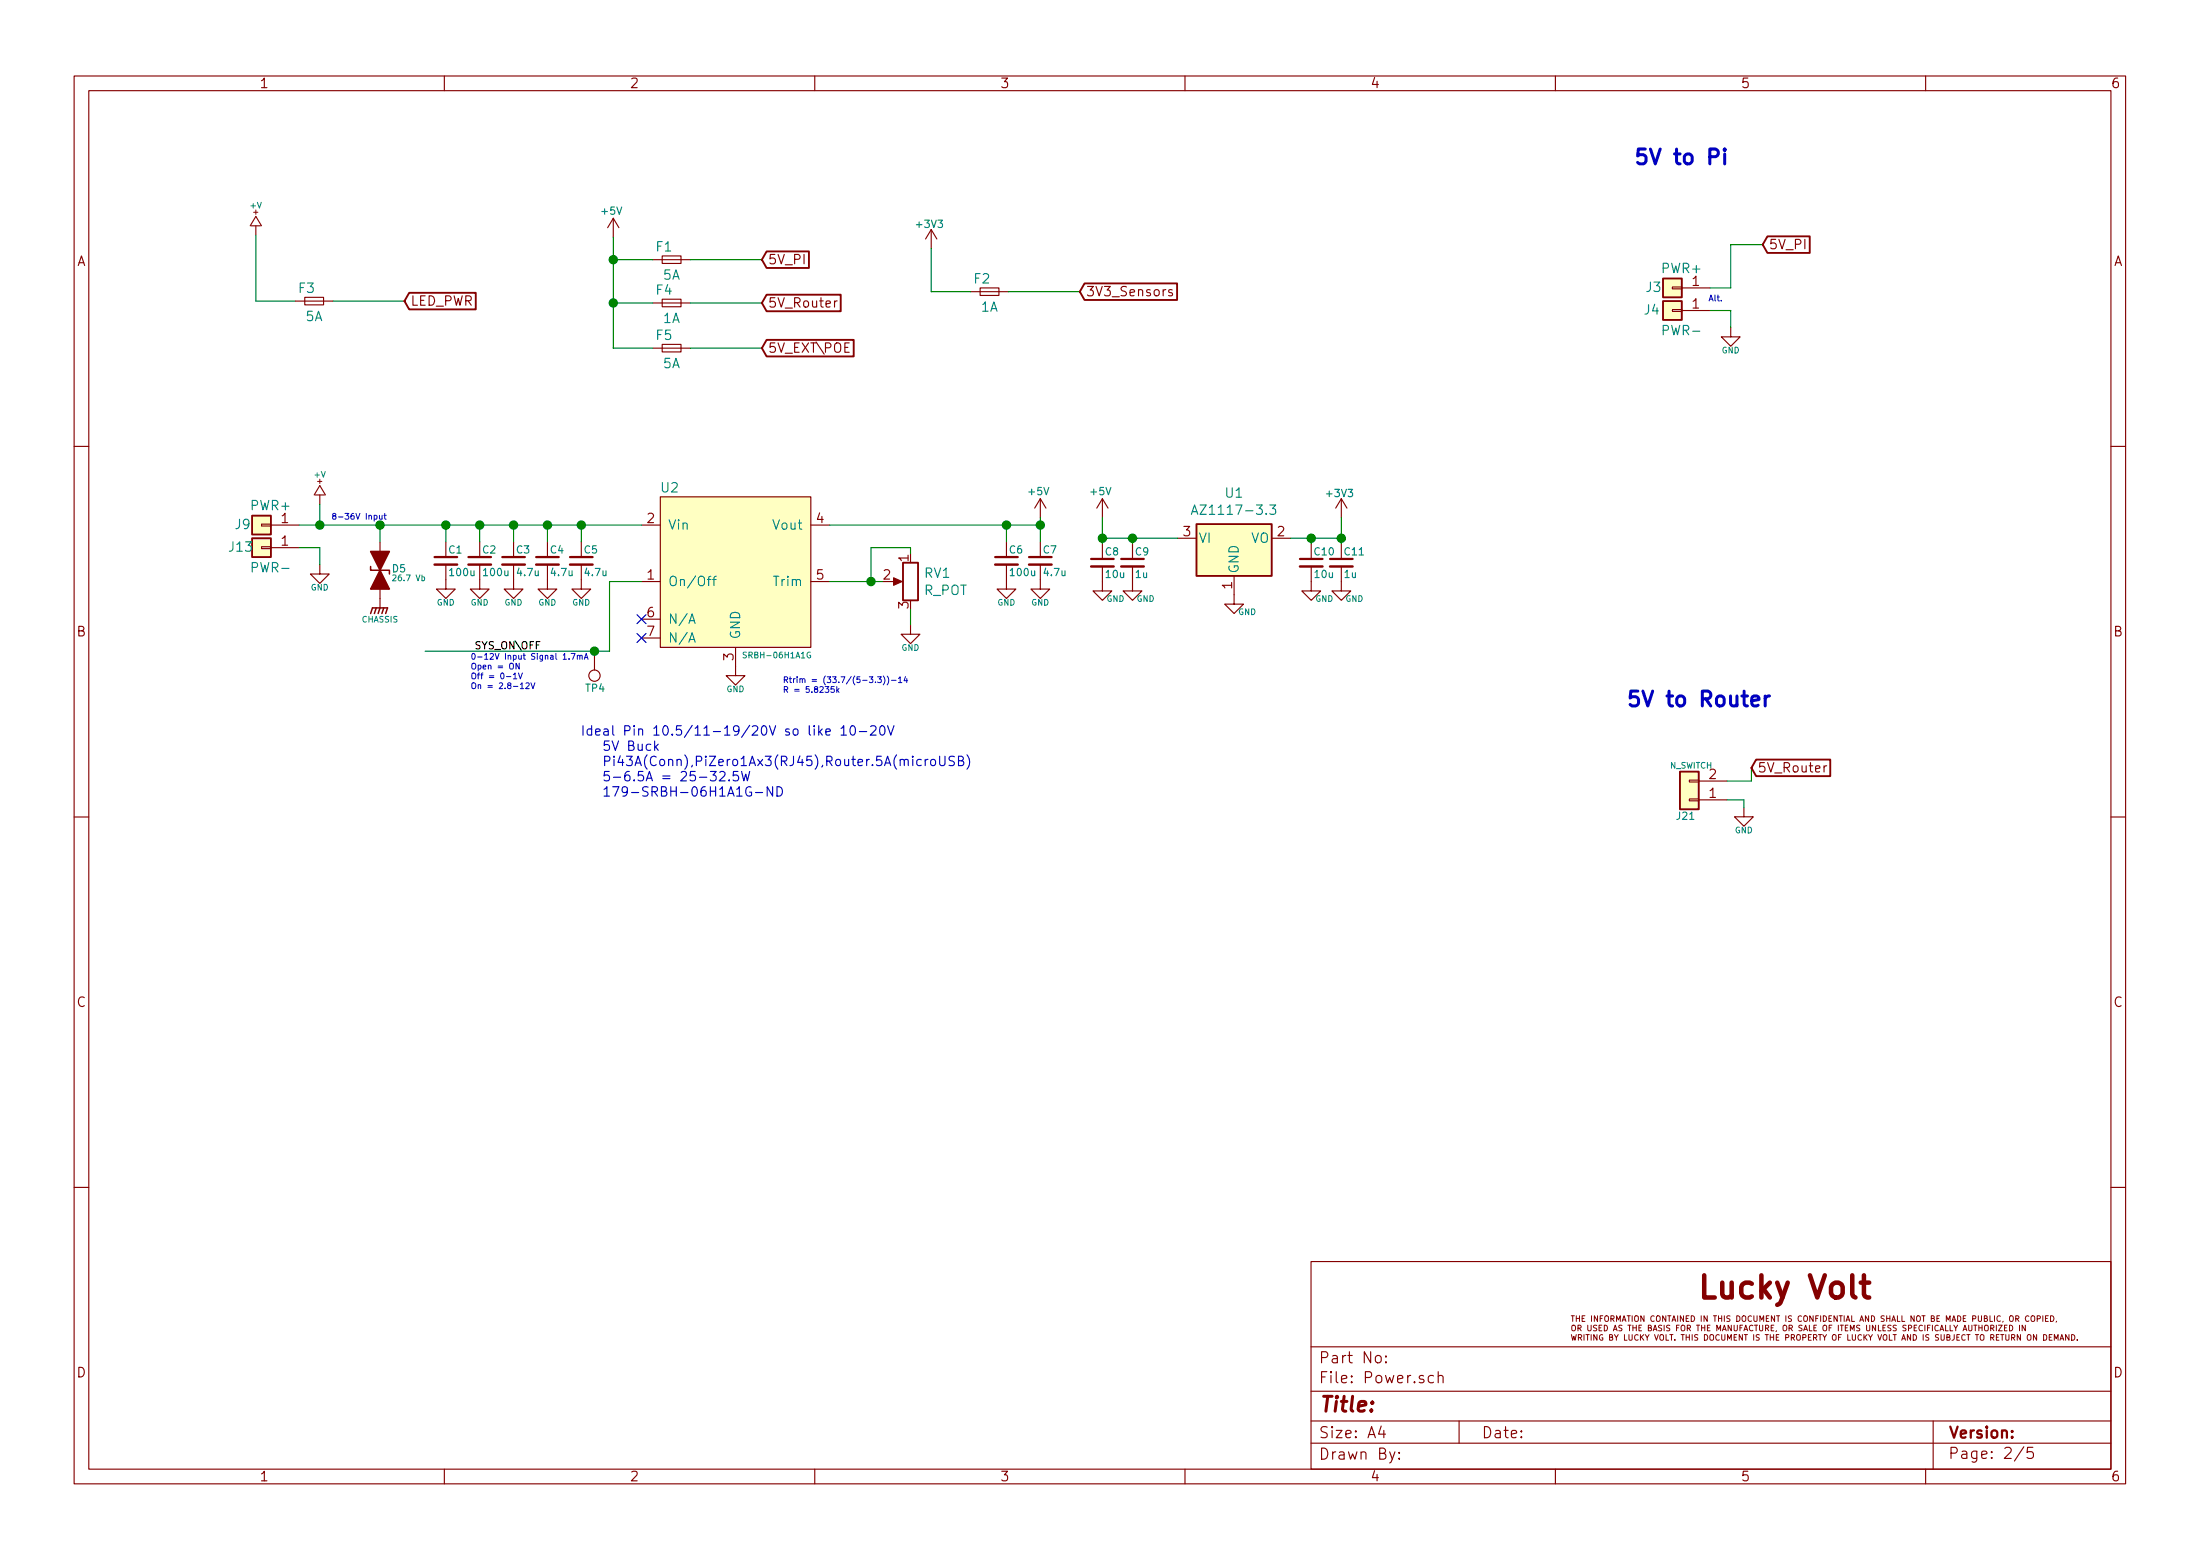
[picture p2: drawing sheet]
<svg xmlns="http://www.w3.org/2000/svg" width="297mm" height="210mm" viewBox="0 0 297 210" stroke-linecap="round" stroke-linejoin="round" font-family="sans-serif">
<g fill="none" stroke="#840000" stroke-width=".15">
<path d="M10 10.3h277v189.9h-277zM12 12.2h273v186.1h-273zM60 10.3v1.9M110 10.3v1.9M160 10.3v1.9M210 10.3v1.9M260 10.3v1.9M33.8 30.5l.7-1.3 .8 1.3M33.9 30.5h1.3M34.5 30.5v1.2M82.8 29.5l-.8 1.2M82.8 29.5v2.5"/>
<path d="M82.8 29.5l.8 1.2M88.1 35h5.1M89.4 34.5h2.5v1.1h-2.5zM125.7 31l-.7 1.3M125.7 31v2.5M125.7 31l.8 1.3M131.1 39.4h5M132.3 38.9h2.6v1h-2.6zM158.3 39.1a.31 .31 0 0 0-.5 .2v.1l.3 .1 .2 .2v.2h-.2h-.3M225.8 38.7h1.3v.3h-1.3zM227.1 38.9h3.8M39.9 40.6h5.1"/>
<path d="M41.1 40.1h2.6v1h-2.6zM88.1 40.9h5.1M88.1 47h5.1M89.4 40.4h2.5v1h-2.5zM89.4 46.5h2.5v1h-2.5zM113 40.6l-.2 .1-.1 .1M225.8 41.8h1.3v.2h-1.3zM227.1 41.9h3.8M233.7 44.2v1.3h1.2l-1.2 1.2-1.3-1.2h1.3M10 60.2h2M35.3 73.8h1.3v.2h-1.3zM35.3 70.7h1.3v.3h-1.3z"/>
<path d="M36.6 70.9h3.8M36.6 73.9h3.8M42.4 66.8l.8-1.3 .7 1.3M42.5 66.8h1.3M43.2 76.2v1.3h1.2l-1.2 1.2-1.3-1.2h1.3M43.2 66.8v1.3M51.3 73.1v8.9M60.2 76.2v3.3h1.3l-1.3 1.3-1.3-1.3h1.3M60.2 73.1v2.1M64.8 76.2v3.3h1.2l-1.2 1.3-1.3-1.3h1.3M64.8 73.1v2.1M69.3 76.2v3.3h1.3l-1.3 1.3-1.2-1.3h1.2"/>
<path d="M69.3 73.1v2.1M73.9 76.2v3.3h1.3l-1.3 1.3-1.3-1.3h1.3M73.9 73.1v2.1M78.5 76.2v3.3h1.3l-1.3 1.3-1.3-1.3h1.3M78.5 73.1v2.1M86.6 78.5h2.6M86.6 70.9h2.6M89.2 67.1h20.3v20.3h-20.3zM109.5 78.5h2.5M109.5 70.9h2.5M120.4 78.5h1M135.9 76.2v3.3h1.3l-1.3 1.3-1.3-1.3h1.3"/>
<path d="M135.9 73.1v2.1M140.5 76.2v3.3h1.2l-1.2 1.3-1.3-1.3h1.3M140.5 67.3l-.8 1.3M140.5 67.3v2.5M140.5 73.1v2.1M140.5 67.3l.7 1.3M148.8 76.4v3.4h1.3l-1.3 1.2-1.2-1.2h1.2M148.8 67.3l-.7 1.3M148.8 67.3v2.5M148.8 73.4v2M148.8 67.3l.8 1.3M152.9 76.4v3.4h1.3l-1.3 1.2-1.3-1.2h1.3"/>
<path d="M152.9 73.4v2M159 72.6h2.5M166.6 77.7v3.8h1.3l-1.3 1.3-1.2-1.3h1.2M171.7 72.6h2.5M177 76.4v3.4h1.3l-1.3 1.2-1.2-1.2h1.2M177 73.4v2M181.1 76.4v3.4h1.3l-1.3 1.2-1.3-1.2h1.3M181.1 67.3l-.8 1.3M181.1 67.3v2.5M181.1 73.4v2M181.1 67.3l.8 1.3M285 60.2h2"/>
<path d="M80.3 87.9v2.5M86.6 83.6h2.6M86.6 86.1h2.6M99.3 87.4v3.8h1.3l-1.3 1.3-1.3-1.3h1.3M122.9 84.3v1.3h1.3l-1.3 1.3-1.2-1.3h1.2M10 110.3h2M228.1 105.3h1.3v.2h-1.3zM228.1 107.8h1.3v.3h-1.3zM229.4 107.9h3.8M229.4 105.4h3.8M235.5 109v1.2h1.2l-1.2 1.3-1.3-1.3h1.3M246.6 103.3l-.2 .1-.1 .2"/>
<path d="M285 110.3h2M10 160.2h2M177 170.3h108v28h-108zM285 160.2h2M60 198.3v1.9M110 198.3v1.9M160 198.3v1.9M177 194.8h108M177 191.8h108M177 187.8h108M177 181.8h108M185.8 183.1a.41 .41 0 0 1 .7 .1v.4a.41 .41 0 0 1-.4 .3 .41 .41 0 0 1-.4-.3z"/>
<path d="M186.5 192.5l-.4 1h1M186.8 193v1M187.1 183.8h.1l-.1 .1v-.1v.1M187.1 183l.1 .1h-.1v-.1v.1M188.3 195.9l-.5 1.4-.2 .1M188.9 196.8v.1l-.1-.1h.1v.1M188.9 196v.1h-.1l.1-.1v.1M193.5 185.7l-.4-.1-.3 .3 .1 .6 .2 .1 .4-.1M194.2 185.7a.41 .41 0 0 1 .6 .1v.8M194.2 185.1v1.5M197 191.8v3M210 198.3v1.9"/>
<path d="M260 198.3v1.9M261 191.8v6.5M273.3 195.2l-1.3 2M274.5 195.3h-.7l-.1 .7a.62 .62 0 0 1 .7 0l.1 .2v.5l-.2 .1h-.4l-.2-.1"/>
<circle cx="80.3" cy="91.2" r=".76"/>
</g>
<g fill="none" stroke="#840000" stroke-width=".14">
<path d="M212.1 177.6h.5M212.2 178.9l.2-.1 .2 .1a.46 .46 0 0 1-.1 .7l-.3-.1zM212.3 177.6v.7M212.8 177.6v.7M212.8 177.9h.5M213.1 179.2h.3v-.3l-.3-.1v.8M213.2 179.2l.3 .4M213.3 177.6v.7M213.6 177.9h.3M214 177.6h-.4v.7h.4M214.4 178.8v.6l.1 .2h.3v-.2v-.6M214.9 177.6v.7"/>
<path d="M215.6 178.9l-.3-.1-.1 .1v.2l.3 .2 .1 .1-.2 .2h-.3M215.7 177.6v.7l-.4-.7v.7M215.9 179.2h.3M216.1 177.9h.2M216.3 178.8h-.4v.8h.4M216.4 177.6h-.3v.7M216.6 178.8a.38 .38 0 0 1 .4 .4 .38 .38 0 0 1-.4 .4zM216.7 177.7l.3-.1 .2 .2-.1 .4-.3 .1a.54 .54 0 0 1-.1-.6zM217.5 178l.4-.1v-.3h-.4v.7M217.7 178l.2 .3M217.8 179.6l.3-.8 .2 .8M217.9 179.4h.4"/>
<path d="M218.3 178.3v-.7l.2 .5 .3-.5v.7M219 178.9l-.3-.1-.1 .1a.34 .34 0 0 0 .3 .4v.3h-.3M219 178.3l.3-.7 .2 .7M219.1 178.1h.4M219.7 177.6h.4M219.8 178.8h.4M219.9 177.6v.7M220 178.8v.8M220.4 177.6v.7M220.5 179.2h.4M220.5 178.8v.8M220.7 177.7l.2-.1 .3 .1v.4l-.1 .2h-.2l-.2-.1z"/>
<path d="M220.9 178.8v.8M221.3 179.2h.2M221.6 178.8h-.3v.8h.3M222 177.6v.7l-.5-.7v.7M222.6 179.2h.3v-.3l-.3-.1v.8h.2l.2-.1v-.2l-.2-.1M223.2 179.6l.3-.8 .2 .8M223.3 179.4h.3M223.3 177.6a.35 .35 0 0 0-.4 .4 .35 .35 0 0 0 .4 .3M223.7 177.7l.1-.1h.2a.46 .46 0 0 1 0 .7l-.3-.1zM224.4 178.9h-.4v.2a.31 .31 0 0 1 .3 .4l-.4 .1M224.7 178.8v.8M224.9 177.6v.7l-.4-.7v.7"/>
<path d="M225.2 177.6h.4M225.4 177.6v.7M225.5 178.9l-.3-.1-.2 .1a.34 .34 0 0 0 .4 .4v.3h-.4M225.8 178.3l.2-.7 .3 .7M225.8 178.1h.4M226.4 179.2h.2M226.5 177.6v.7M226.7 178.8h-.3v.8M227 178.9l.2-.1 .3 .1v.4l-.1 .3h-.2l-.2-.1zM227.3 177.6v.7l-.4-.7v.7M227.7 177.9h.2M227.8 179.2h.4v-.3l-.4-.1v.8"/>
<path d="M228 179.2l.2 .4M228 177.6h-.3v.7h.3M228.3 177.6a.39 .39 0 0 1 .5 .3 .39 .39 0 0 1-.5 .4zM229.1 178.8h.4M229.3 178.8v.8M229.7 177.6v.7M229.7 179.2h.5M229.7 178.8v.8M230.2 178.8v.8M230.5 177.6v.7l-.4-.7v.7M230.5 179.2h.3M230.9 178.8h-.4v.8h.4"/>
<path d="M231.5 177.6v.7M231.8 179.6v-.8l.3 .6 .2-.6v.8M232 177.9h.5M232 177.6v.7M232.5 177.6v.7M232.6 179.6l.2-.8 .3 .8M232.6 179.4h.4M232.8 177.6v.7M233.6 177.6h-.3h-.1a.34 .34 0 0 0 .4 .4l-.1 .3h-.4M233.8 178.8v.8l-.5-.8v.8M234.1 178.8v.6l.2 .2h.2l.1-.2v-.6M234.5 177.6a.38 .38 0 0 1 .4 .3 .38 .38 0 0 1-.4 .4z"/>
<path d="M234.9 179.2h.3M235.3 177.7l.2-.1 .2 .2v.4l-.4 .1a.54 .54 0 0 1 0-.6zM235.3 178.8h-.4v.8M235.5 179.6l.2-.8 .3 .8M235.5 179.4h.4M236.5 177.6a.33 .33 0 0 0-.5 .3 .33 .33 0 0 0 .5 .4M236.7 178.9a.34 .34 0 0 0-.5 .3 .34 .34 0 0 0 .5 .3M236.8 177.6v.6l.2 .1h.2v-.7M236.9 178.8h.4M237.1 178.8v.8M237.6 178.8v.6l.1 .2 .3-.1v-.7M237.6 178.3v-.7l.3 .5 .2-.5v.7"/>
<path d="M238.4 179.2h.3l.1-.3-.4-.1v.8M238.5 177.9h.2M238.6 179.2l.2 .4M238.8 177.6h-.3v.7h.3M239.1 179.2h.3M239.5 178.8h-.4v.8h.4M239.6 177.6v.7l-.4-.7v.7M239.9 179.6l-.1 .1M240.1 177.6v.7M240.8 178.9l.1-.1 .2 .1a.44 .44 0 0 1-.1 .7l-.2-.1zM241.1 177.6v.7M241.6 179.2h.3l.1-.3-.4-.1v.8"/>
<path d="M241.8 179.2l.2 .4M241.9 177.6h-.3l-.1 .1v.2a.31 .31 0 0 1 .4 .4h-.4M243.2 177.6a.34 .34 0 0 0-.4 .1 .34 .34 0 0 0 0 .4l.1 .2h.3M243.3 178.9l-.3-.1-.1 .1a.34 .34 0 0 0 .4 .4l-.1 .3h-.3M243.5 179.6l.3-.8 .2 .8M243.6 177.7l.1-.1h.2a.44 .44 0 0 1-.1 .7l-.2-.1zM243.6 179.4h.4M244.3 178.8v.8h.4M244.8 177.6v.7l-.5-.7v.7M244.9 179.2h.3M245.2 177.9h.2M245.3 178.8h-.4v.8h.4"/>
<path d="M245.5 177.6h-.3v.7M245.8 177.6v.7M246.2 177.6a.38 .38 0 0 1 .4 .3 .38 .38 0 0 1-.4 .4zM246.2 178.9l.3-.1 .1 .3v.4l-.3 .1a.54 .54 0 0 1-.1-.7zM246.9 177.9h.3M247 179.2h.2M247.3 177.6h-.4v.7h.4M247.3 178.8h-.3v.8M248.1 177.6v.7l-.5-.7v.7M248.2 178.8v.8M248.5 178.8h.4M248.5 177.6v.7"/>
<path d="M248.7 178.8v.8M249 177.6v.7M249.1 179.2h.3M249.3 178.3l.2-.7 .3 .7M249.3 178.1h.4M249.5 178.8h-.4v.8h.4M249.8 179.6v-.8l.3 .6 .2-.6v.8M250 177.6v.7h.4M251.1 178.3l.3-.7 .2 .7M251.1 178.9l-.3-.1-.1 .1a.34 .34 0 0 0 .4 .4l-.1 .3h-.3M251.2 178.1h.3M252 178.8v.6l.2 .2 .2-.1 .1-.7"/>
<path d="M252.3 177.6v.7l-.4-.7v.7M252.7 177.6a.38 .38 0 0 1 .4 .3 .38 .38 0 0 1-.4 .4zM253.2 178.8v.8l-.4-.8v.8M253.6 178.8v.8h.4M254.2 179.2h.3M254.4 177.6h-.3h-.1a.34 .34 0 0 0 .4 .4l-.1 .3h-.3M254.6 178.8h-.4v.8h.4M254.7 177.9h.5M254.7 177.6v.7M255.2 177.6v.7M255.3 178.9l-.3-.1-.1 .1a.34 .34 0 0 0 .4 .4l-.1 .3h-.3M255.4 178.3l.3-.7 .2 .7"/>
<path d="M255.5 178.1h.4M256 178.9l-.2-.1-.2 .2 .1 .2 .3 .1v.3h-.4M256.2 177.6v.7h.3M256.8 177.6v.7h.4M257.4 178.9l-.4-.1-.1 .1a.34 .34 0 0 0 .4 .4v.3h-.4M257.7 179.2h.3l.1-.3-.4-.1v.8M258.4 177.6v.7l-.4-.7v.7M258.4 179.2h.3M258.8 177.7l.2-.1h.2a.44 .44 0 0 1-.1 .7l-.3-.1zM258.8 178.8h-.4v.8h.4M259.5 177.6h.4M259.6 178.9a.34 .34 0 0 0-.5 .3 .34 .34 0 0 0 .5 .3"/>
<path d="M259.7 177.6v.7M259.9 178.8v.8M260.2 179.2h.3M260.6 178.8h-.4v.8M260.8 177.9h.3v-.3h-.3v.7h.3l.1-.2-.2-.2M260.9 178.8v.8M261.5 177.9h.3M261.7 178.9a.35 .35 0 0 0-.5 .3 .35 .35 0 0 0 .5 .4v-.1M261.9 177.6h-.4v.7h.4M261.9 179.6l.3-.8 .2 .8M262 179.4h.4M262.7 178.8v.8h.3"/>
<path d="M262.8 178.3v-.7l.2 .5 .3-.5v.7M263.3 178.8v.8h.4M263.6 178.3l.2-.7 .3 .7M263.6 178.1h.4M263.8 178.8l.3 .4 .2-.4M264.1 179.2v.4M264.3 177.6a.38 .38 0 0 1 .4 .3 .38 .38 0 0 1-.4 .4zM265 179.6l.3-.8 .3 .8M265.1 177.9h.2M265.1 179.4h.4M265.4 177.6h-.3v.7h.3M265.8 178.8v.6l.1 .2h.3v-.2v-.6"/>
<path d="M266.3 178l.5-.1v-.3h-.5v.7M266.5 178.8h.4M266.7 178.8v.8M267.1 177.6v.6l.2 .1h.2v-.7M267.2 179.2h.4M267.2 178.8v.8M267.6 178.8v.8M267.9 177.9h.4v-.3h-.4v.7h.3l.2-.2-.2-.2M268 178.9l.1-.1 .3 .1 .1 .4-.1 .3h-.3l-.1-.1zM268.7 177.6v.7h.3M268.8 179.2h.4v-.3l-.4-.1v.8M269 179.2l.2 .4"/>
<path d="M269.3 177.6v.7M269.5 178.8v.8M269.8 178.8h.5l-.5 .8h.5M270.1 177.6a.35 .35 0 0 0-.5 .4 .35 .35 0 0 0 .5 .3M270.5 178.3l-.1 .1M270.6 179.2h.3M271 178.8h-.4v.8h.4M271.3 178.8a.38 .38 0 0 1 .5 .4 .38 .38 0 0 1-.5 .4zM271.3 177.7l.2-.1 .3 .1v.4l-.1 .2h-.2l-.2-.1zM272.2 178l.3-.1v-.3h-.3v.7M272.3 178l.3 .3M272.7 178.8v.8"/>
<path d="M273.5 178.8v.8l-.5-.8v.8M273.9 177.6a.34 .34 0 0 0-.4 .3 .34 .34 0 0 0 .4 .4M274.3 177.7l.1-.1 .3 .1v.4l-.1 .2h-.2l-.1-.1zM275.1 178l.4-.1v-.3h-.4v.7M275.8 177.6v.7M276.2 177.9h.2M276.6 177.6h-.4v.7h.4M276.9 177.6a.39 .39 0 0 1 .4 .3 .39 .39 0 0 1-.4 .4zM277.7 178.3l-.1 .1M212.2 180.1l.1 .8 .2-.6 .1 .6 .2-.8M213.1 180.5h.4v-.3l-.4-.1v.8M213.3 180.5l.3 .4"/>
<path d="M213.9 180.1v.8M214.1 180.1h.5M214.4 180.1v.8M214.8 180.1v.8M215.6 180.1v.8l-.4-.8v.8M216.4 180.2a.35 .35 0 0 0-.5 .3 .35 .35 0 0 0 .5 .3v-.3h-.1M217.3 180.5l.4-.1v-.2l-.4-.1v.8h.3l.2-.3-.2-.1M218 180.1l.2 .4 .3-.4M218.2 180.5v.4M219.3 180.1v.8h.4M219.9 180.1v.6l.2 .2 .2-.1 .1-.7M221.2 180.2a.34 .34 0 0 0-.5 .3 .34 .34 0 0 0 .5 .3"/>
<path d="M221.5 180.1v.8M221.6 180.4l.3 .5M221.9 180.1l-.4 .4M222.1 180.1l.3 .4 .3-.4M222.4 180.5v.4M223.4 180.1l.2 .8 .3-.8M224.2 180.2l.2-.1 .2 .3v.4h-.4a.54 .54 0 0 1 0-.6zM224.9 180.1v.8h.4M225.5 180.1h.4M225.7 180.1v.8M226.1 180.8v.1M227 180.1h.4"/>
<path d="M227.2 180.1v.8M227.7 180.1v.8M227.7 180.5h.4M228.1 180.1v.8M228.5 180.1v.8M229.2 180.2l-.3-.1-.1 .1v.2l.4 .1v.2l-.1 .2-.3-.1M230.1 180.1a.39 .39 0 0 1 .5 .4 .39 .39 0 0 1-.5 .4zM230.9 180.2l.1-.1 .3 .1 .1 .4-.1 .2-.3 .1-.1-.1zM232.1 180.2a.34 .34 0 0 0-.5 .3 .34 .34 0 0 0 .5 .3M232.5 180.1v.6l.1 .2 .3-.1v-.7M233.2 180.9v-.8l.3 .6 .3-.6v.8M234.1 180.5h.3"/>
<path d="M234.5 180.1h-.4v.8h.4M235.3 180.1v.8l-.5-.8v.8M235.5 180.1h.4M235.7 180.1v.8M236.8 180.1v.8M237.5 180.2l-.3-.1-.1 .1a.34 .34 0 0 0 .4 .4v.2h-.4M238.3 180.1h.5M238.6 180.1v.8M239 180.5h.5M239 180.1v.8M239.5 180.1v.8M239.8 180.5h.3"/>
<path d="M240.2 180.1h-.4v.8h.4M241.1 180.5l.4-.1v-.2l-.4-.1v.8M241.9 180.5l.4-.1v-.2l-.4-.1v.8M242 180.5l.3 .4M242.6 180.2l.3-.1 .2 .3v.4h-.4a.54 .54 0 0 1-.1-.6zM243.4 180.5h.4v-.3l-.4-.1v.8M244.2 180.5h.2M244.6 180.1h-.4v.8h.4M244.9 180.5h.3l.1-.3-.4-.1v.8M245.1 180.5l.2 .4M245.5 180.1h.4M245.7 180.1v.8"/>
<path d="M246.1 180.1l.3 .4 .2-.4M246.4 180.5v.4M247.4 180.2l.3-.1 .2 .3v.4h-.4a.54 .54 0 0 1-.1-.6zM248.2 180.5h.3M248.6 180.1h-.4v.8M249.5 180.1v.8h.3M250.1 180.1v.6l.1 .2 .3-.1v-.7M251.3 180.2a.34 .34 0 0 0-.5 .3 .34 .34 0 0 0 .5 .3M251.7 180.1v.8M251.8 180.4l.3 .5M252.1 180.1l-.4 .4M252.3 180.1l.3 .4 .2-.4"/>
<path d="M252.6 180.5v.4M253.5 180.1l.3 .8 .3-.8M254.3 180.2l.3-.1 .2 .3-.1 .4h-.3a.54 .54 0 0 1-.1-.6zM255.1 180.1v.8h.4M255.6 180.1h.4M255.8 180.1v.8M256.8 180.9l.2-.8 .3 .8M256.8 180.7h.4M258 180.1v.8l-.5-.8v.8M258.3 180.1a.39 .39 0 0 1 .5 .4 .39 .39 0 0 1-.5 .4zM259.7 180.1v.8M260.4 180.2l-.3-.1-.1 .2v.1a.31 .31 0 0 1 .4 .4h-.4"/>
<path d="M261.7 180.2l-.3-.1-.1 .1v.2l.4 .1v.2l-.1 .2-.3-.1M262.1 180.1v.6l.1 .2 .2-.1 .1-.1v-.6M262.9 180.5l.3-.1v-.2l-.3-.1v.8h.2l.2-.1v-.2l-.2-.1M263.9 180.1v.6l-.2 .1-.1 .1M264.2 180.5h.3M264.6 180.1h-.4v.8h.4M265.3 180.2a.34 .34 0 0 0-.4 0 .34 .34 0 0 0 0 .5l.1 .1h.3M265.6 180.1h.4M265.8 180.1v.8M266.7 180.1h.5M266.9 180.1v.8M267.4 180.2l.1-.1 .3 .1 .1 .4-.1 .2-.3 .1-.1-.1z"/>
<path d="M268.8 180.5l.4-.1v-.2l-.4-.1v.8M269 180.5l.2 .4M269.5 180.5h.3M269.9 180.1h-.4v.8h.4M270.1 180.1h.5M270.3 180.1v.8M270.8 180.1v.6l.2 .2 .2-.1v-.7M271.6 180.5h.4v-.3l-.4-.1v.8M271.8 180.5l.2 .4M272.8 180.1v.8l-.4-.8v.8M273.8 180.2l.2-.1 .2 .1v.4l-.1 .2-.2 .1-.1-.1-.1-.4zM275 180.1v.8l-.5-.8v.8"/>
<path d="M275.9 180.1a.38 .38 0 0 1 .5 .4 .38 .38 0 0 1-.5 .4zM276.7 180.5h.2M277.1 180.1h-.4v.8h.4M277.4 180.9v-.8l.2 .6 .3-.6v.8M278.1 180.9l.3-.8 .2 .8M278.2 180.7h.4M279.3 180.1v.8l-.4-.8v.8M279.7 180.1a.38 .38 0 0 1 .4 .4 .38 .38 0 0 1-.4 .4zM280.5 180.8v.1"/>
</g>
<path d="M251.2 173.1h1.2M251.7 172.1v2.6l.1 .2 .3 .2h.3" fill="none" stroke="#840000" stroke-width=".61"/>
<g fill="#ffffc2" stroke="#ffffc2" stroke-width=".14">
<path d="M89.2 67.1h20.3v20.3h-20.3z"/>
<path d="M224.5 40.6h2.6v2.6h-2.6z"/>
<path d="M224.5 37.6h2.6v2.5h-2.6z"/>
<path d="M226.8 104.1h2.6v5.1h-2.6z"/>
<path d="M34 72.6h2.6v2.6h-2.6z"/>
<path d="M161.5 70.7h10.2v7h-10.2z"/>
<path d="M34 69.6h2.6v2.5h-2.6z"/>
</g>
<path d="M95.5 78.2h.5M96 77.8l-.3 .1v1.1M96.2 78.2h.5M96.7 77.8l-.3 .1v1.1M160.9 69.4l.4-1.3 .4 1.3M161 69.1h.6M171.4 68.1h.8l-.4 .5 .4 .2v.5l-.2 .1h-.4l-.2-.1M93 84.1l.4-1.3 .5 1.3M93 86.7l.4-1.3 .5 1.3M93.1 83.8h.7M93.1 86.3h.7" fill="none" stroke="#008484" stroke-width=".15"/>
<path d="M100.8 88h-.3l-.2 .1 .1 .2 .3 .1 .1 .2-.2 .2-.3-.1M109.4 88a.36 .36 0 0 0-.4 .4 .36 .36 0 0 0 .4 .3v-.3h-.1" fill="none" stroke="#008484" stroke-width=".14"/>
<path d="M58.7 76.2h3M63.2 76.2h3.1M67.8 76.2h3.1M72.4 76.2h3M77 76.2h3M134.4 76.2h3M138.9 76.2h3.1M147.3 76.4h3.1M151.4 76.4h3M175.5 76.4h3.1M179.6 76.4h3" fill="none" stroke="#840000" stroke-width=".33"/>
<path d="M58.7 75.2h3M63.2 75.2h3.1M67.8 75.2h3.1M72.4 75.2h3M77 75.2h3M134.4 75.2h3M138.9 75.2h3.1M147.3 75.4h3.1M151.4 75.4h3M175.5 75.4h3.1M179.6 75.4h3" fill="none" stroke="#840000" stroke-width=".3"/>
<g fill="none" stroke="#840000" stroke-width=".25">
<path d="M55.2 39.5h9v2.3h-9l-.6-1.2zM103.5 33.9h5.7v2.3h-5.7l-.6-1.2zM103.5 39.8h10v2.2h-10l-.6-1.1zM146.4 38.2h12.5v2.3h-12.5l-.6-1.1zM224.5 37.6h2.6v2.5h-2.6zM238.6 31.9h5.7v2.2h-5.7l-.6-1.1zM103.5 45.9h11.8v2.2h-11.8l-.6-1.1zM224.5 40.6h2.6v2.6h-2.6zM34 72.6h2.6v2.6h-2.6zM34 69.6h2.6v2.5h-2.6zM121.9 75.9h2.1v5.1h-2.1zM161.5 70.7h10.2v7h-10.2z"/>
<path d="M226.8 104.1h2.6v5.1h-2.6zM237.1 102.5h10v2.2h-10l-.6-1.1z"/>
</g>
<path d="M120.6 78l1.2 .5-1.2 .5z" fill="#840000" stroke="#840000" stroke-width=".15"/>
<g fill="#840000" stroke="#840000" stroke-width=".2">
<path d="M50 74.4h2.6l-1.3 2.6z"/>
<path d="M51.3 77l1.3 2.5h-2.6z"/>
</g>
<path d="M50 76.4v.6h2.6v.5M50 82.8l.3-.8h2l-.2 .8M50.8 82l-.3 .8M51.3 82l-.2 .8M51.8 82l-.2 .8" fill="none" stroke="#840000" stroke-width=".2"/>
<g fill="none" stroke="#008400" stroke-width=".15">
<path d="M34.5 31.7v8.9h5.4M82.8 35h5.3M82.8 32v15h5.3M93.2 35h9.7M125.7 33.5v5.9h5.4M136.1 39.4h9.7M238 33h-4.3v5.9h-2.8M45 40.6h9.6M82.8 40.9h5.3M93.2 40.9h9.7M93.2 47h9.7M230.9 41.9h2.8v2.3"/>
<path d="M40.4 70.9h46.2M40.4 73.9h2.8v2.3M43.2 68.1v2.8M51.3 70.9v2.2M60.2 70.9v2.2M64.8 70.9v2.2M69.3 70.9v2.2M73.9 70.9v2.2M78.5 70.9v2.2M86.6 78.5h-4.3v9.4h-24.9M112 70.9h28.5M112 78.5h7.1"/>
<path d="M122.9 74.7v-.8h-5.3v4.6M135.9 70.9v2.2M140.5 69.8v3.3M148.8 69.8v3.6M148.8 72.6h10.2M152.9 72.6v.8M174.2 72.6h6.9M177 72.6v.8M181.1 69.8v3.6M122.9 82.3v2M233.2 107.9h2.3v1.1M236.5 103.6v1.8h-3.3"/>
</g>
<path d="M230.9 21.2h.7a.54 .54 0 0 0 .4-.6 .54 .54 0 0 0-.4-.5h-.7v2M232.9 20.1l-.1 .1 .1 .1v-.1v-.1v.2M232.9 20.8v1.3M236.5 94.6l1-.2-.1-.4-.6-.1-.3 .3v.8l.1 .2 .2 .1 .6-.1M238.3 93.9v1.4M238.9 93.9a.55 .55 0 0 0-.6 .4" fill="none" stroke="#0000c2" stroke-width=".41"/>
<g fill="none" stroke="#0000c2" stroke-width=".14">
<path d="M50.5 69.6l.2-.1 .2 .2-.1 .3h-.3M51.2 69.5l.1 .5h.3M51.6 69.5v.6M51.8 69.5h.3M51.9 69.3v.7l.2 .1M68.4 91.3h.6M69.3 91.1l.2-.3v.8M69.3 91.6h.5M70 90.8l.3 .8 .2-.8M70.1 89.5v.8l-.4-.8v.8M70.3 92.4l.2-.3v.8M70.3 92.9h.4"/>
<path d="M71 92.2l.3-.1 .2 .3-.5 .5h.5M71.7 92.1l.3 .8 .2-.8M76 89h.5M76.8 88.9v.1M77.1 88.2h.5l-.3 .8M78 88.5h.3v.5M78 88.4v.6M78.3 88.6l.1-.2 .2 .1v.5M78.9 89l.2-.8 .3 .8M79 88.7h.3M112.6 92.7h-.4v.3h.4v.4h-.1h-.3M113 92.7v.7"/>
<path d="M113.1 93.1l.2 .3M113.3 92.9l-.3 .3M118.2 92v.1M118.5 91.3h.5l-.3 .3 .2 .1 .1 .1-.1 .3-.4-.1M119.3 91.2a.88 .88 0 0 1 0 1.2M119.8 91.2a.96 .96 0 0 1 0 1.2M120.4 91.8h.6M121.3 91.6l.2-.3v.8M121.3 92.1h.5M122.3 91.3l-.2 .6h.5M122.4 91.6v.5"/>
</g>
<g fill="none" stroke="#0000c2" stroke-width=".15">
<path d="M88.4 100v1.3M110.5 97.9v1.3M110.7 98.7l.3 .5M111 98.4l-.5 .5M111.5 98.8l.6-.1-.1-.3h-.3l-.2 .1 .1 .7h.4M113.6 98.3l.3-.4v1.3M113.6 99.2h.7M114.9 98.1a.31 .31 0 0 1 .3-.2 .31 .31 0 0 1 .2 .3l.1 .2a.54 .54 0 0 1-.4 .8l-.2-.1a1 1 0 0 1 0-1zM116 98.7h1M117.6 98.1l.1-.2h.3l.2 .2 .1 .2-.1 .2-.7 .7h.8M118.9 98.1a.31 .31 0 0 1 .3-.2 .31 .31 0 0 1 .2 .3l.1 .2a.54 .54 0 0 1-.4 .8h-.2a1.06 1.06 0 0 1 0-1.1zM119.8 97.9l.5 1.3 .4-1.3"/>
<path d="M87.9 100.5l-.4-.1-.3 .3v.3l.2 .2h.5M88.5 100.8l.4 .5M88.9 100.4l-.5 .5M94.4 104.9h1M95.9 104.1h.8l-.4 .5 .3 .1 .1 .5-.3 .2h-.3l-.2-.1M97.2 104.2l.2-.1h.3l.1 .1 .1 .3-.1 .2-.7 .7h.8M98.5 105.3v.1l-.1-.1h.1v.1M99.6 104.1h-.6v.6l.2-.1h.3l.2 .2v.4l-.2 .2h-.3l-.2-.1M100.1 104.1l.3 1.3 .3-.9 .2 .9 .3-1.3M101.4 106.2a.51 .51 0 0 0-.6 .1 .51 .51 0 0 0-.1 .6 .46 .46 0 0 0 .2 .5 .46 .46 0 0 0 .6-.1v-.4h-.3M102 107h1M104.3 106.2v1.2l-.7-1.2v1.2"/>
<path d="M104.9 106.2a.64 .64 0 0 1 .7 .6 .64 .64 0 0 1-.7 .6zM123.2 102.1v.1v-.1v.1M123.2 102.5v.8M124.4 102.5h-.4l-.2 .2v.4l.1 .2h.5M124.9 102.5v.8M125.3 102.5h-.3l-.1 .2M125.7 102.6l.2-.1 .4 .1v.5l-.1 .2h-.3l-.2-.1zM126.9 102.1v1l.2 .2h.3l.2-.2v-1M128.9 102.1h-.5l-.2 .1-.1 .2 .1 .2 .6 .2 .1 .3-.3 .2h-.5M129.4 102.7l.5-.1a.31 .31 0 0 0 .2-.3 .31 .31 0 0 0-.3-.2h-.4v1.2h.5l.2-.1v-.3l-.3-.2M130.6 101.9a1.47 1.47 0 0 1 0 1.9"/>
</g>
<g fill="#008400" stroke="#008400" stroke-width=".25">
<circle cx="82.8" cy="40.9" r=".51"/>
<circle cx="73.9" cy="70.9" r=".51"/>
<circle cx="117.6" cy="78.5" r=".51"/>
<circle cx="64.8" cy="70.9" r=".51"/>
<circle cx="69.3" cy="70.9" r=".51"/>
<circle cx="135.9" cy="70.9" r=".51"/>
<circle cx="80.3" cy="87.9" r=".51"/>
<circle cx="177" cy="72.6" r=".51"/>
<circle cx="82.8" cy="35" r=".51"/>
<circle cx="148.8" cy="72.6" r=".51"/>
<circle cx="181.1" cy="72.6" r=".51"/>
<circle cx="51.3" cy="70.9" r=".51"/>
<circle cx="78.5" cy="70.9" r=".51"/>
<circle cx="60.2" cy="70.9" r=".51"/>
<circle cx="152.9" cy="72.6" r=".51"/>
<circle cx="140.5" cy="70.9" r=".51"/>
<circle cx="43.2" cy="70.9" r=".51"/>
</g>
<path d="M86 85.5l1.2 1.2M86 83l1.2 1.2M87.2 85.5l-1.2 1.2M87.2 83l-1.2 1.2" fill="none" stroke="#000084" stroke-width=".15"/>
<text font-size="4.2" fill="#840000" x="229" y="175.3">Lucky Volt</text>
<g font-size="2.8" fill="#0000c2">
<text x="220.5" y="22.2">5V to Pi</text>
<text x="219.5" y="95.4">5V to Router</text>
</g>
<text font-size="2.8" fill="#840000" x="178" y="190.5">Title:</text>
<g font-size="2.1" fill="#840000">
<text x="178" y="184">Part No:</text>
<text x="178" y="186.7">File: Power.sch</text>
<text x="178" y="194.1">Size: A4</text>
<text x="178" y="197">Drawn By:</text>
<text x="200" y="194.1">Date:</text>
<text x="263" y="194.1">Version:</text>
<text x="263" y="196.9">Page: 2/5</text>
</g>
<g font-size="1.8" fill="#840000">
<text x="35" y="11.9">1</text>
<text x="85" y="11.9">2</text>
<text x="135" y="11.9">3</text>
<text x="185" y="11.9">4</text>
<text x="235" y="11.9">5</text>
<text x="285" y="11.9">6</text>
<text x="10.4" y="35.9">A</text>
<text x="103.7" y="35.7">5V_PI</text>
<text x="238.8" y="33.6">5V_PI</text>
<text x="285.4" y="35.9">A</text>
<text x="55.4" y="41.3">LED_PWR</text>
<text x="103.7" y="41.5">5V_Router</text>
<text x="146.6" y="40">3V3_Sensors</text>
<text x="228.5" y="41.7">1</text>
<text x="228.5" y="38.6">1</text>
<text x="103.7" y="47.6">5V_EXT\POE</text>
<text x="38" y="70.6">1</text>
<text x="87.4" y="70.6">2</text>
<text x="110.3" y="70.6">4</text>
<text x="38" y="73.7">1</text>
<text x="122.7" y="75.8" transform="rotate(-90 122.7 75.8)">1</text>
<text x="159.8" y="72.4">3</text>
<text x="172.5" y="72.4">2</text>
<text x="87.4" y="78.2">1</text>
<text x="87.4" y="83.3">6</text>
<text x="110.3" y="78.2">5</text>
<text x="119.3" y="78.2">2</text>
<text x="122.7" y="82.1" transform="rotate(-90 122.7 82.1)">3</text>
<text x="166.4" y="79.5" transform="rotate(-90 166.4 79.5)">1</text>
<text x="10.4" y="85.9">B</text>
<text x="87.4" y="85.8">7</text>
<text x="99.1" y="89.1" transform="rotate(-90 99.1 89.1)">3</text>
<text x="285.4" y="85.9">B</text>
<text x="230.8" y="107.7">1</text>
<text x="230.8" y="105.2">2</text>
<text x="237.3" y="104.3">5V_Router</text>
<text x="10.4" y="135.9">C</text>
<text x="285.4" y="135.9">C</text>
<text x="10.4" y="185.9">D</text>
<text x="285.4" y="185.9">D</text>
<text x="35" y="199.9">1</text>
<text x="85" y="199.9">2</text>
<text x="135" y="199.9">3</text>
<text x="185" y="199.9">4</text>
<text x="235" y="199.9">5</text>
<text x="285" y="199.9">6</text>
</g>
<g font-size="1.8" fill="#008484">
<text x="88.6" y="34">F1</text>
<text x="40.4" y="39.5">F3</text>
<text x="88.6" y="39.8">F4</text>
<text x="89.6" y="37.8">5A</text>
<text x="131.6" y="38.3">F2</text>
<text x="222.3" y="39.4">J3</text>
<text x="224.5" y="36.9">PWR+</text>
<text x="41.3" y="43.4">5A</text>
<text x="88.6" y="45.9">F5</text>
<text x="89.6" y="43.6">1A</text>
<text x="132.5" y="42.1">1A</text>
<text x="222" y="42.5">J4</text>
<text x="224.7" y="45.3">PWR-</text>
<text x="89.6" y="49.7">5A</text>
<text x="31.8" y="71.4">J9</text>
<text x="34" y="68.9">PWR+</text>
<text x="89.3" y="66.5">U2</text>
<text x="90.2" y="71.5">Vin</text>
<text x="104.5" y="71.5">Vout</text>
<text x="162" y="69.5">AZ1117-3.3</text>
<text x="165.5" y="67.2">U1</text>
<text x="31" y="74.5">J13</text>
<text x="34.2" y="77.3">PWR-</text>
<text x="124.9" y="78">RV1</text>
<text x="161.8" y="73.3">VI</text>
<text x="167.3" y="77.5" transform="rotate(-90 167.3 77.5)">GND</text>
<text x="168.9" y="73.3">VO</text>
<text x="90.2" y="79.1">On/Off</text>
<text x="104.6" y="79.1">Trim</text>
<text x="124.7" y="80.3">R_POT</text>
<text x="90.2" y="84.2">N/A</text>
<text x="90.2" y="86.7">N/A</text>
<text x="99.9" y="86.4" transform="rotate(-90 99.9 86.4)">GND</text>
</g>
<g font-size="1.8" fill="#0000c2">
<text x="78.4" y="99.3">Ideal Pin 10.5/11-19/20V so like 10-20V</text>
<text x="79.8" y="101.3">5V Buck</text>
<text x="79.8" y="103.4">Pi43A(Conn),PiZero1Ax3(RJ45),Router.5A(microUSB)</text>
<text x="79.8" y="105.5">5-6.5A = 25-32.5W</text>
<text x="79.8" y="107.5">179-SRBH-06H1A1G-ND</text>
</g>
<g font-size="1.4" fill="#008484">
<text x="81.3" y="29">+5V</text>
<text x="123.9" y="30.8">+3V3</text>
<text x="139" y="66.8">+5V</text>
<text x="147.3" y="66.8">+5V</text>
<text x="179.2" y="67.1">+3V3</text>
<text x="53" y="77.2">D5</text>
<text x="60.6" y="74.7">C1</text>
<text x="60.8" y="77.7">100u</text>
<text x="65.2" y="74.7">C2</text>
<text x="65.4" y="77.7">100u</text>
<text x="69.8" y="74.7">C3</text>
<text x="69.9" y="77.7">4.7u</text>
<text x="74.3" y="74.7">C4</text>
<text x="74.5" y="77.7">4.7u</text>
<text x="78.9" y="74.7">C5</text>
<text x="79.1" y="77.7">4.7u</text>
<text x="136.3" y="74.7">C6</text>
<text x="136.5" y="77.7">100u</text>
<text x="140.9" y="74.7">C7</text>
<text x="141" y="77.7">4.7u</text>
<text x="149.3" y="74.9">C8</text>
<text x="149.4" y="78">10u</text>
<text x="153.3" y="74.9">C9</text>
<text x="153.4" y="78">1u</text>
<text x="177.5" y="74.9">C10</text>
<text x="177.6" y="78">10u</text>
<text x="181.6" y="78">1u</text>
<text x="181.6" y="74.9">C11</text>
<text x="79.1" y="93.4">TP4</text>
<text x="226.4" y="110.6">J21</text>
</g>
<text font-size="1.4" fill="#0000c2" x="64" y="87.6">SYS_ON\OFF</text>
<g font-size="1.1" fill="#008484">
<text x="33.9" y="28.1">+V</text>
<text x="232.5" y="47.7">GND</text>
<text x="42.5" y="64.4">+V</text>
<text x="42" y="79.7">GND</text>
<text x="48.9" y="84">CHASSIS</text>
<text x="53.3" y="78.4">26.7 Vb</text>
<text x="59" y="81.7">GND</text>
<text x="63.6" y="81.7">GND</text>
<text x="68.1" y="81.7">GND</text>
<text x="72.7" y="81.7">GND</text>
<text x="77.3" y="81.7">GND</text>
<text x="134.7" y="81.7">GND</text>
<text x="139.2" y="81.7">GND</text>
<text x="149.4" y="81.2">GND</text>
<text x="153.5" y="81.2">GND</text>
<text x="167.2" y="83">GND</text>
<text x="177.6" y="81.2">GND</text>
<text x="181.7" y="81.2">GND</text>
<text x="100.7" y="88.8">SRBH-06H1A1G</text>
<text x="121.7" y="87.8">GND</text>
<text x="98.1" y="93.4">GND</text>
<text x="225.5" y="103.7">N_SWITCH</text>
<text x="234.2" y="112.4">GND</text>
</g>
<g font-size="1.1" fill="#840000">
<text x="34.2" y="29">+</text>
<text x="42.9" y="65.3">+</text>
</g>
<g font-size="1.1" fill="#0000c2">
<text x="230.6" y="40.7">Alt.</text>
<text x="44.7" y="70.1">8-36V Input</text>
<text x="63.5" y="89">0-12V Input Signal 1.7mA</text>
<text x="63.5" y="90.3">Open = ON</text>
<text x="63.5" y="91.7">Off = 0-1V</text>
<text x="63.5" y="93">On = 2.8-12V</text>
<text x="105.7" y="92.2">Rtrim = (33.7/(5-3.3))-14</text>
<text x="105.7" y="93.5">R = 5.8235k</text>
</g>
</svg>
